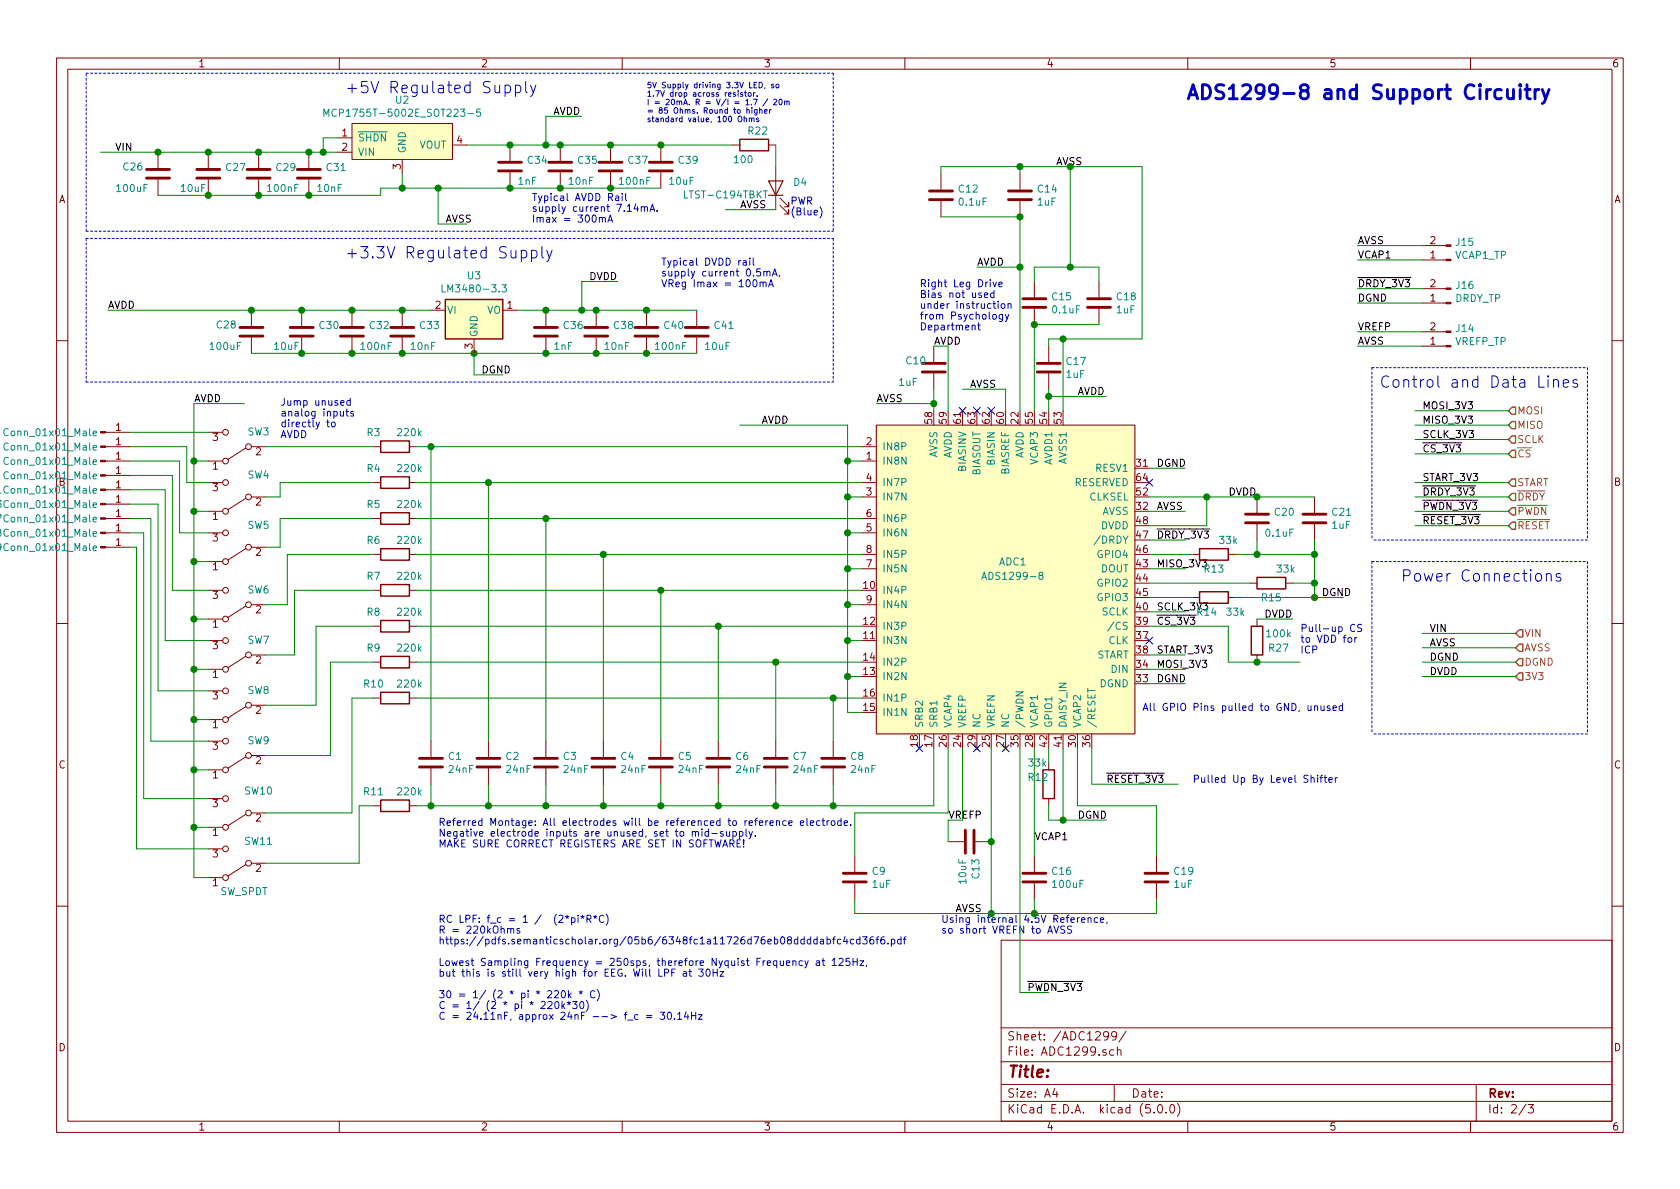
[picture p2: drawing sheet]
<svg xmlns="http://www.w3.org/2000/svg" width="297mm" height="210mm" viewBox="0 0 297 210" stroke-linecap="round" stroke-linejoin="round" font-family="sans-serif">
<g fill="none" stroke="#840000" stroke-width=".18">
<path d="M10 10.3h277v189.9h-277zM12 12.2h273v186.1h-273zM60 10.3v1.9M110 10.3v1.9M160 10.3v1.9M210 10.3v1.9M260 10.3v1.9M27.9 26.9v2.8M27.9 31.7v2.8M36.8 26.9v2.8M36.8 31.7v2.8M45.7 26.9v2.8"/>
<path d="M45.7 31.7v2.8M54.6 26.9v2.8M54.6 31.7v2.8M59.7 24.4h2.5M59.7 26.9h2.5M62.2 21.8h17.8v6.4h-17.8zM71.1 28.2v2.5M80 25.6h2.5M90.2 25.6v2.8M90.2 30.5v2.8M99.1 25.6v2.8M99.1 30.5v2.8"/>
<path d="M107.9 25.6v2.8M107.9 30.5v2.8M116.8 25.6v2.8M116.8 30.5v2.8M129.5 25.6h1.3M135.9 25.6h1.3M137.2 29.5v7.6M137.9 36.3l1.5 1.5v-.7v.7h-.7M137.9 35l1.5 1.6v-.8v.8h-.7M166.4 30.7v2.8M166.4 35.6v2.7M180.3 30.7v2.8"/>
<path d="M180.3 35.6v2.7M44.4 54.9v2.8M44.4 59.7v2.8M53.3 54.9v2.8M53.3 59.7v2.8M62.2 54.9v2.8M62.2 59.7v2.8M71.1 54.9v2.8M71.1 59.7v2.8M76.2 54.9h2.5M83.8 59.9v2.6M88.9 54.9h2.5"/>
<path d="M96.5 54.9v2.8M96.5 59.7v2.8M105.4 54.9v2.8M105.4 59.7v2.8M114.3 54.9v2.8M114.3 59.7v2.8M123.2 54.9v2.8M123.2 59.7v2.8M182.9 49.8v2.8M182.9 54.6v2.8M194.3 49.8v2.8M194.3 54.6v2.8"/>
<path d="M251.5 43.4h4.2M251.5 46h4.2M251.5 51h4.2M251.5 53.6h4.2M251.5 58.7h4.2M10 60.2h2M18.6 79h4.3M18.6 76.4h4.3M36.8 76.4h2.6M43.4 79.2l-3.1 2.1M44.4 79h2.6M66 79h1.3"/>
<path d="M72.4 79h1.3M152.4 79h2.5M154.9 75.2h45.8v54.6h-45.8zM165.1 61.2v2.8M165.1 66v2.8M185.4 61.2v2.8M185.4 66v2.8M251.5 61.2h4.2M285 60.2h2M18.6 81.5h4.3M18.6 94.2h4.3M18.6 91.7h4.3"/>
<path d="M18.6 96.8h4.3M18.6 84.1h4.3M18.6 86.6h4.3M18.6 89.1h4.3M36.8 81.5h2.6M36.8 85.3h2.6M36.8 94.2h2.6M36.8 90.4h2.6M36.8 99.3h2.6M43.4 88.1l-3.1 2.1M43.4 97l-3.1 2.1M44.4 87.9h2.6"/>
<path d="M44.4 96.8h2.6M66 85.3h1.3M66 91.7h1.3M66 98h1.3M72.4 85.3h1.3M72.4 91.7h1.3M72.4 98h1.3M152.4 81.5h2.5M152.4 87.9h2.5M152.4 85.3h2.5M152.4 94.2h2.5M152.4 91.7h2.5"/>
<path d="M152.4 98h2.5M210.8 98h1.3M217.2 98h1.2M222.2 87.9v2.8M222.2 92.7v2.8M232.4 87.9v2.8M232.4 92.7v2.8M10 110.3h2M36.8 104.4h2.6M36.8 109.5h2.6M36.8 118.4h2.6M36.8 113.3h2.6"/>
<path d="M43.4 107.2l-3.1 2M43.4 116.1l-3.1 2M44.4 106.9h2.6M44.4 115.8h2.6M66 104.4h1.3M66 110.7h1.3M66 117.1h1.3M72.4 104.4h1.3M72.4 110.7h1.3M72.4 117.1h1.3M152.4 100.6h2.5M152.4 106.9h2.5"/>
<path d="M210.8 105.7h1.3M217.2 105.7h1.2M221 103.1h1.2M222.2 109.5v1.2M222.2 115.8v1.3M227.3 103.1h1.3M285 110.3h2M36.8 127.2h2.6M36.8 122.2h2.6M36.8 136.1h2.6M36.8 131.1h2.6M43.4 125l-3.1 2"/>
<path d="M43.4 133.9l-3.1 2M44.4 124.7h2.6M44.4 133.6h2.6M66 123.4h1.3M72.4 123.4h1.3M76.2 131.1v2.8M76.2 135.9v2.8M86.4 131.1v2.8M86.4 135.9v2.8M96.5 131.1v2.8M96.5 135.9v2.8M106.7 131.1v2.8"/>
<path d="M106.7 135.9v2.8M116.8 131.1v2.8M116.8 135.9v2.8M127 131.1v2.8M127 135.9v2.8M137.2 131.1v2.8M137.2 135.9v2.8M147.3 131.1v2.8M147.3 135.9v2.8M172.4 132l.6 .6M173 132l-.6 .6M177.5 132l.6 .6"/>
<path d="M178.1 132l-.6 .6M185.4 134.9v1.2M36.8 146.3h2.6M36.8 141.2h2.6M36.8 155.2h2.6M36.8 150.1h2.6M43.4 144l-3.1 2M43.4 152.9l-3.1 2M44.4 143.8h2.6M44.4 152.6h2.6M66 142.5h1.3M72.4 142.5h1.3"/>
<path d="M151.1 151.4v2.8M151.1 156.2v2.8M167.6 148.8h2.8M172.5 148.8h2.8M182.9 151.4v2.8M182.9 156.2v2.8M185.4 141.2v1.3M204.5 151.4v2.8M204.5 156.2v2.8M10 160.2h2M177 166.3h108v32h-108zM285 160.2h2"/>
<path d="M60 198.3v1.9M110 198.3v1.9M160 198.3v1.9M177 194.8h108M177 191.8h108M177 187.8h108M177 181.8h108M186.5 192.5l-.4 1h1M186.8 193v1M196 183.1l-.3 .3h-.3l-.3-.3v-.4l.2-.2 .4-.1 .2 .2a1.13 1.13 0 0 1-.2 1.2l-.4 .1M196.9 185.7l-.4-.1-.3 .3 .1 .6 .2 .1 .4-.1M197 191.8v3"/>
<path d="M197.4 183.1l-.3 .3h-.3l-.3-.3v-.4l.2-.2 .4-.1 .2 .2a1.19 1.19 0 0 1-.2 1.2l-.4 .1M197.6 185.7a.37 .37 0 0 1 .6 .1v.8M197.6 185.1v1.5M199.1 182.3l-1.3 2M204 196.7v.1M204.8 195.5l.4-.2a.94 .94 0 0 1 0 1.5 .79 .79 0 0 1-.4-1.3zM206.2 196.7v.1M207 195.4l.3-.1a.94 .94 0 0 1 0 1.5 .82 .82 0 0 1-.3-1.4zM208.2 195.1a1.71 1.71 0 0 1 0 2.3M210 198.3v1.9M260 198.3v1.9M261 191.8v6.5"/>
<path d="M269.8 195.2l-1.2 2M270.2 195.3h.9l-.5 .6 .4 .1v.7l-.2 .1-.6-.1"/>
<circle cx="39.9" cy="76.4" r=".51"/>
<circle cx="43.9" cy="79" r=".51"/>
<circle cx="39.9" cy="85.3" r=".51"/>
<circle cx="39.9" cy="90.4" r=".51"/>
<circle cx="39.9" cy="81.5" r=".51"/>
<circle cx="39.9" cy="94.2" r=".51"/>
<circle cx="39.9" cy="99.3" r=".51"/>
<circle cx="43.9" cy="87.9" r=".51"/>
<circle cx="43.9" cy="96.8" r=".51"/>
<circle cx="39.9" cy="113.3" r=".51"/>
<circle cx="39.9" cy="109.5" r=".51"/>
<circle cx="39.9" cy="118.4" r=".51"/>
<circle cx="39.9" cy="104.4" r=".51"/>
<circle cx="43.9" cy="115.8" r=".51"/>
<circle cx="43.9" cy="106.9" r=".51"/>
<circle cx="39.9" cy="122.2" r=".51"/>
<circle cx="39.9" cy="127.2" r=".51"/>
<circle cx="39.9" cy="136.1" r=".51"/>
<circle cx="39.9" cy="131.1" r=".51"/>
<circle cx="43.9" cy="124.7" r=".51"/>
<circle cx="43.9" cy="133.6" r=".51"/>
<circle cx="39.9" cy="141.2" r=".51"/>
<circle cx="39.9" cy="146.3" r=".51"/>
<circle cx="39.9" cy="155.2" r=".51"/>
<circle cx="39.9" cy="150.1" r=".51"/>
<circle cx="43.9" cy="143.8" r=".51"/>
<circle cx="43.9" cy="152.6" r=".51"/>
</g>
<g fill="none" stroke="#840000" stroke-width=".25">
<path d="M130.8 24.6h5.1v2.1h-5.1zM78.7 53h10.2v6.9h-10.2zM67.3 78h5.1v2h-5.1zM67.3 84.3h5.1v2.1h-5.1zM67.3 90.7h5.1v2h-5.1zM67.3 97h5.1v2.1h-5.1zM212.1 97h5.1v2.1h-5.1zM67.3 103.4h5.1v2h-5.1zM67.3 109.7h5.1v2.1h-5.1zM67.3 116.1h5.1v2h-5.1zM212.1 104.6h5.1v2.1h-5.1zM221.2 110.7h2.1v5.1h-2.1z"/>
<path d="M222.2 102.1h5.1v2h-5.1zM67.3 122.4h5.1v2.1h-5.1zM184.4 136.1h2v5.1h-2zM67.3 141.5h5.1v2h-5.1z"/>
</g>
<g fill="none" stroke="#0000c2" stroke-width=".18">
<path d="M89.3 15.2l.6-.1 .4 .3v.6l-.2 .3-.2 .1-.6-.1M91.1 15.2l.6-.1 .4 .3v.6l-.2 .3-.2 .1-.6-.1M91.1 15.1v2M92.9 14.4v1.7l.3 .3M93.8 15.1l.5 1.3M94.7 15.1l-.6 1.8-.3 .2M130.5 16.4v.6M131.3 16.4h-.2l-.2 .1 .1 .2 .3 .1v.2h-.4M131.6 16.4h.4M131.8 16v.9l.2 .1M132.1 19.5l.3-.1 .1 .6M132.3 16.5h.5l-.1 .5-.4-.1z"/>
<path d="M132.9 18.4v.1M132.9 19v.1M132.9 19.4v.6M133.2 17.5h.7l-.4 1M133.2 16.4v.6M133.5 16.4l-.3 .2M133.9 16.9v.1M133.9 19.4v.8l-.2 .2-.3-.1M133.9 19.4h-.3l-.2 .2 .1 .4h.4M134.2 14.5a.5 .5 0 0 1 .6 .5 .5 .5 0 0 1-.6 .5zM134.3 19.5l.4-.1v.6M134.3 19v1"/>
<path d="M135.2 19.7l.4-.1v-.2h-.3l-.1 .1v.5h.4M135.3 15.5l-.1 .2M135.7 17.5l-.8 1.3M136.1 19.4v.6M136.3 19.4l-.2 .2M136.8 14.9h-.3l-.1 .1v.2l.4 .1v.2h-.4M136.8 17.6l.4-.1 .1 .3-.6 .7h.6M137.2 15h.5l-.1 .5-.4-.1zM137.8 17.6l.1-.1a.53 .53 0 0 1 .4 .5 .53 .53 0 0 1-.4 .5l-.2-.3zM138.7 18l.4-.1v.6M138.7 17.9v.6M139.1 18l.2-.1h.2v.6"/>
<path d="M106 38.6l.1-.2 .4 .1v.8M106.5 38.6l.2-.2 .3 .1v.8M107.5 39.3l.4-1.3 .4 1.3M107.6 38.9h.6M108.9 34.7h.4l.1 .8M109.4 34.9l-.4 .1-.2 .2 .1 .2h.5M110 34.2v.1M110 34.6v.9M110.6 34.2v1.1l.2 .2M112.4 36.1l-.3 .9h.8M112.7 36.5v.9M113.4 36.7l.2-.2 .3 .1v.8"/>
<path d="M113.4 36.5v.9M113.9 36.7l.2-.2 .3 .1 .1 .8M114.9 37.4l.4-1.3 .4 1.3M115 37h.6M116.2 37.3v.1M130.6 20.7l.1-.2 .4 .2 .1 .5-.3 .3a.32 .32 0 0 1-.4-.3zM131.6 20.9h.4v.6M131.6 20.5v1M132.5 20.9h.4v.6M132.5 20.9v.6M132.9 21l.1-.1h.3v.6M134.1 20.9h-.2l-.1 .1 .1 .2 .2 .1v.2h-.3"/>
<path d="M145 36.6a1.4 1.4 0 0 1 0 1.9M92.2 44.4l.5-.1 .4 .3v.6l-.2 .3-.2 .1-.5-.1M92.2 44.3v2M94 44.4l.6-.1 .3 .3v.6l-.2 .3-.1 .1-.6-.1M94 44.3v2M95.8 43.6v1.7l.3 .3M96.7 44.3l.4 1.3M97.6 44.3l-.6 1.8-.3 .2M131.4 46.1h.5l.1 .8M132 46.4h-.5l-.1 .2v.3h.6M132.6 45.6v.2M132.6 46.1v.8"/>
<path d="M133.2 45.6v1.1l.1 .2M133.2 49.6l.2-.2a.69 .69 0 0 1 .4 .7 .69 .69 0 0 1-.4 .6l-.2-.1-.1-.4zM134.4 50l.2-.1h.3v.8M134.4 49.9v.8M134.9 50.1l.2-.2h.3l.1 .8M135.1 48.1l.1-.1h.3l.1 .8M135.1 48v.8M135.6 48.2l.2-.2h.3v.8M135.9 50.7l.4-1.3 .4 1.3M136 50.4h.6M136.6 48.8l.4-1.3 .4 1.3M136.7 48.5h.6"/>
<path d="M137.8 48.7v.1M171.9 57.6l.2-.1 .3 .1v.7M173 57.1v1.1l.3 .1M174.1 52.2l.6-.1-.1-.3h-.4l-.1 .2v.6h.5M175.6 49.9l.3 .8 .3-.8M175.7 51.8h-.3l-.3 .2 .2 .6h.4M175.7 51.4v1.2M176.5 53.3v.1M176.5 53.7v.8M176.6 50.3l.6-.1-.1-.3h-.3l-.2 .2 .1 .6h.4M177.1 53.7h.3l.2 .1v.7h-.3l-.3-.2zM177.3 55.6v1l-.3 .3-.3-.1"/>
<path d="M177.3 55.6h-.4l-.2 .2 .1 .6h.5M177.7 55.6l.4 .8M178.2 53.8l.2-.1h.3l.1 .8M178.2 53.7v.8M178.4 55.6l-.5 1.1-.2 .2M57.9 74.2v1.1l.3 .2M58.7 74.7l.3-.1 .2 .2v.6l-.3 .1-.3-.2zM60.2 72.7v.8l.3 .1 .2-.1M60.2 71.2l.6-.1v-.2l-.4-.1-.2 .2 .1 .6h.5M60.7 72.7v.9M61.1 72.7h.5M61.3 72.3v1.1l.3 .2"/>
<path d="M61.9 70.9l-.3-.1-.3 .3 .1 .5h.5M61.9 70.4v1.3M62.5 72.8l-.3-.1-.2 .2 .1 .2 .4 .1v.3h-.5M273.7 66.5l-.1 .1h.2l-.1-.1v.1M273.7 67.1v1.4M274.7 67.3a.49 .49 0 0 1 .8 .1v1.1M274.7 67.1v1.4M276.4 67.8l.9-.2-.1-.4-.5-.1-.3 .3 .1 1 .2 .1 .5-.1M278.9 67.2a.48 .48 0 0 0-.8 .2l.1 .3a.68 .68 0 0 1 .8 .4l-.3 .4-.6-.1M238.5 112.8l.3-.1 .2 .3-.1 .5-.3 .1-.3-.2zM239.5 110.5a.6 .6 0 0 0-.8 .5 .6 .6 0 0 0 .6 .7l.2-.1M239.5 112.7v.9"/>
<path d="M239.9 112.7l-.4 .3M240.8 110.5l-.5-.1-.2 .1-.1 .3 .2 .2 .4 .1 .2 .3-.3 .3-.5-.1M273.4 101.6a.5 .5 0 0 1 .9 .1v1.1M273.4 101.4v1.4M275.9 101.5l-.5-.1-.3 .3 .1 .3 .7 .2 .1 .2-.1 .3-.2 .1-.6-.1M231.3 124.8v.8h.3l.2-.1M231.8 137.6l.2-.1 .3 .1 .1 .7M231.8 124.8v.8M232.4 124.9l.2-.1 .3 .1 .1 .7M232.4 124.8v.8M233 137.1v.1M233 137.5v.8"/>
<path d="M233.4 137.5h.5M233.6 124.8v.8h.3l.2-.1M233.9 137.1l-.3 .2v1M234.1 124.8v.8M234.1 137.5h.5M234.3 137.1v1.1l.3 .1M234.9 137.9l.7-.1-.1-.2-.4-.1-.2 .2 .1 .6h.5M235.1 124.9l-.3-.1-.2 .2 .1 .2 .4 .1v.3h-.5M235.7 125.2l.6-.1-.1-.2-.3-.1-.2 .2v.6h.5M236.1 137.5v.8M236.5 137.5l-.4 .2M237.4 124.9l-.4-.1-.2 .2 .1 .6h.5"/>
<path d="M237.4 124.4v1.2M122.4 147.2l.2-.2 .3 .1 .1 .8M122.4 147v.9M123 147.2l.1-.2 .3 .1 .1 .8M124.1 147v.9M125.2 147.1l-.3-.1-.3 .3 .2 .5h.4M125.2 146.6v1.3M125.9 147.4h.9M127.8 147.1l-.2-.1-.2 .2v.2l.4 .1v.3h-.4M128.4 147l.1 .8 .3 .1 .2-.2M129 147v.9M129.1 149.2l.6-.1 .1-.2-.1-.3-.2-.1h-.4v1.3"/>
<path d="M129.4 149.2l.4 .6M129.6 147.1l.4-.1 .2 .3-.1 .5h-.5M129.6 147v1.3M130.3 149.1h.5M130.8 147.1l.3-.1 .3 .3-.2 .5h-.4M130.8 147v1.3M130.9 148.5h-.6v1.3h.6M131.5 149.7v.1M131.5 148.5v.8M131.9 146.6v1.1l.2 .2M132.4 147l.3 .9M133 147l-.4 1.2-.2 .1"/>
<path d="M133.5 147.7v.2M136.1 145.5l.6-.1v-.2l-.4-.1-.2 .2 .1 .6h.5M137.3 145.3l.2-.2 .3 .1v.8M137.3 145.1v.9M139 145.2l-.4-.1-.2 .3 .1 .5h.5M139.5 145.5l.6-.1-.1-.2-.4-.1-.1 .2v.6h.5M141.5 145.5l.6-.1v-.2l-.4-.1-.2 .2 .1 .6h.5M142.7 144.7v1.1l.1 .2M143.3 145.5l.6-.1-.1-.2-.3-.1-.2 .2v.6h.5M145 145.2l-.4-.1-.3 .3 .2 .5h.5M145.3 145.1h.5M145.5 144.7v1.1l.3 .2"/>
<path d="M146.2 145.1v.9M146.6 145.1l-.4 .3M147 145.3l.2-.2 .4 .2v.4l-.1 .2-.3 .1-.2-.2zM148.7 145.2l-.3-.1-.3 .3 .1 .5h.5M148.7 144.7v1.3M149.3 145.5l.6-.1-.1-.2-.4-.1-.1 .2v.6h.5M150.4 145.8v.2M89.7 164.3l.2-.1h.3l.1 .8M90.3 164.4l.2-.2h.3v.8M91.9 164.2h-.3l-.2 .2v.1l.5 .2v.3h-.5M96.9 177.2l.5-.1 .2 .1v.2v.2l-.8 .8h.8M98 175.3l.5-.1 .3 .3-.1 .2-.7 .7h.8"/>
<path d="M98.3 177.2l.1-.1a.67 .67 0 0 1 .4 .6 .67 .67 0 0 1-.4 .7 .83 .83 0 0 1-.1-1.2zM99.4 175.3l.1-.1a.67 .67 0 0 1 .5 .6 .67 .67 0 0 1-.5 .6l-.3-.4zM99.4 177.1v1.3M99.5 177.9l.3 .5M99.8 177.5l-.4 .5M100.3 177.3l.3 .1 .3-.1M100.4 177.6l.2-.2 .2 .2M100.5 175.2v1.2M100.6 177.1v.3M100.6 176l.4 .4M101 175.6l-.5 .5M101.1 162.3h.3l.3 .2-.2 .6h-.4"/>
<path d="M101.1 162.3v1.2M101.2 177.1h.8l-.4 .5 .4 .1v.4l-.2 .3-.6-.2M102.2 161.8v.2M102.2 162.3v.8M102.4 175.4l.3 .1 .3-.1M102.5 175.7l.2-.2 .2 .2M102.6 177.2l.2-.1a.69 .69 0 0 1 .4 .6 .69 .69 0 0 1-.4 .7l-.2-.3-.1-.2zM102.7 162l.3 .1 .3-.1M102.7 175.2v.3M102.8 162.4l.2-.3 .2 .3M103 161.8v.3M103.7 176.9a1.47 1.47 0 0 1 0 1.9"/>
<path d="M103.8 162.5h.6v-.5l-.1-.2h-.5v1.3M104.1 162.5l.4 .6M104.9 162l.3 .1 .3-.1M105.1 162.4l.1-.3 .2 .3M105.2 175.3a.51 .51 0 0 0-.7 0 .51 .51 0 0 0-.1 .6 .46 .46 0 0 0 .2 .5 .46 .46 0 0 0 .6-.1M105.2 161.8v.3M105.6 175a1.4 1.4 0 0 1 0 1.9M106.8 162a.51 .51 0 0 0-.7 0 .51 .51 0 0 0-.1 .6 .46 .46 0 0 0 .2 .5 .46 .46 0 0 0 .6-.1M107.2 161.7a1.47 1.47 0 0 1 0 1.9M114.3 179.6h1M114.3 180h1M116.7 179h.8l-.4 .5 .3 .1v.6l-.5 .1-.2-.2"/>
<path d="M117.5 172h.6l.1-.2v-.3l-.2-.1h-.5v1.2M118.1 179.1l.2-.1a.67 .67 0 0 1 .4 .6 .67 .67 0 0 1-.4 .7l-.3-.5zM118.8 172h.4M119.4 171.4h-.6v1.2M119.8 179.3l.4-.3v1.3M120.8 171.9h.5l.1 .7M121.3 178.9l-.3 .9h.8M121.4 172.1l-.4 .1-.2 .1v.3h.6M121.6 179.4v.9M122 171.4v1.1l.3 .1M122.3 179.6h.7M122.3 179v1.3"/>
<path d="M123 179v1.3M123.5 179.4h.7l-.7 .9h.7M123.5 171.4h.8l-.4 .5 .4 .1-.1 .6h-.5l-.2-.1M124.9 171.5l.2-.1a.67 .67 0 0 1 .5 .6 .67 .67 0 0 1-.5 .6l-.3-.4zM126.1 172h.7M126.1 171.4v1.2M126.8 171.4v1.2M127.3 171.8h.7l-.7 .8h.7M139 170.3l.6-.1v-.3h-.4l-.2 .2 .1 .6h.5M140.2 170l.2-.1h.3v.8M140.2 169.9v.8M141.9 169.9h-.4l-.2 .2 .1 .6h.5"/>
<path d="M142.3 169.9l.3 .8M142.9 169.9l-.4 1.1-.2 .2M144.3 169.9h.5l.1 .8M144.5 166.1h-.4l-.2 .2 .1 .6h.5M144.5 165.7v1.2M144.9 170.2l-.4 .1-.2 .1v.3h.6M145.1 166.1h.5v.8M145.3 169.9h.5M145.5 169.5v1.1l.3 .1M145.6 166.4h-.4l-.2 .2 .1 .3h.5M146.2 166.1h.4l.2 .2-.1 .6h-.5M146.2 165.7v1.2"/>
<path d="M147.1 169.8l.4-.3v1.2M147.1 170.7h.8M147.2 166.1h.5M147.7 165.7l-.3 .1v1.1M148.4 169.6l.4-.1 .3 .3-.1 .2-.7 .7h.8M148.7 166.1h-.4l-.2 .2 .1 .6h.5M149.4 165.6l-.3 .9h.8M149.7 166.1v.8M150.2 169.5h-.6v.6l.4-.2 .3 .3v.3l-.3 .2-.4-.1M150.8 169.5v1.2M150.8 170.1h.8M151 166.1h-.4l-.3 .2 .2 .6h.5"/>
<path d="M151.6 169.5v1.2M152 166.1h-.3l-.3 .2 .2 .6h.4M152 169.9h.7l-.7 .8h.7M152 165.7v1.2M152.5 165.7h.8l-.4 .4 .3 .2 .1 .4-.2 .2-.6-.1M153.2 170.7l-.1 .2M154.4 165.7h-.4a.87 .87 0 0 0 0 1.2l.5-.1v-.5l-.5-.2-.2 .3M154.9 166.1h.5M155.4 165.7l-.3 .1v1.1M156.3 165.7l-.4 .1-.2 .4 .1 .6 .2 .1h.3l.2-.2-.2-.5-.3-.1-.3 .3M157 166.8v.1M157.6 166.1h.4l.2 .2-.1 .6h-.5"/>
<path d="M157.6 166.1v1.3M159.3 166.1h-.4l-.2 .2 .1 .6h.5M159.3 165.7v1.2M159.7 166.1h.5M160.2 165.7l-.3 .1v1.1M186.3 163.7l.5 1.3 .4-1.3M188.3 163.8l-.5-.1-.3 .3 .2 .3 .5 .2v.4l-.2 .1h-.5M189.5 163.8l-.5-.1-.2 .2v.3l.6 .3 .1 .3-.3 .2h-.5M191.2 162.7l.6-.1v-.3h-.4l-.2 .2 .1 .6h.5M192.4 162.4l.2-.1h.3v.8M192.4 162.3v.8M194.1 162.3h-.4l-.2 .2 .1 .6h.5"/>
<path d="M194.6 162.7l.5-.1v-.3h-.4l-.1 .2v.6h.5M195.8 163.1l-.1 .2M119.3 180.1v.2M119.8 180.3h.7"/>
</g>
<g fill="#ffffc2" stroke="#ffffc2" stroke-width=".18">
<path d="M154.9 75.2h45.8v54.6h-45.8z"/>
<path d="M78.7 53h10.2v6.9h-10.2z"/>
<path d="M62.2 21.8h17.8v6.4h-17.8z"/>
</g>
<g fill="none" stroke="#008484" stroke-width=".18">
<path d="M59.5 19.4a.6 .6 0 0 0-.9 .5 .6 .6 0 0 0 .6 .7l.3-.2M84.9 19.3h-.6v.6l.2-.1 .4 .1v.5l-.2 .2-.4-.2M57.3 20.6v-1.3l.4 .9 .4-.9v1.3M82.8 20.1h.9M135 33.8h.7M78.2 50.4v1.2h.6M88.7 50.4h.8l-.4 .4 .4 .2v.4l-.2 .2-.6-.1M16.5 76.6l.6-.1-.1-.2-.4-.1-.1 .2v.6h.5M16.5 79.2l.6-.1-.1-.3h-.4l-.1 .1v.6h.5M16.5 81.7l.6-.1-.1-.2-.4-.1-.1 .2v.6h.5M16.5 84.2l.6-.1-.1-.2-.4-.1-.1 .2v.6h.5M16.5 86.8l.6-.1-.1-.3h-.4l-.1 .2v.6h.5"/>
<path d="M16.5 89.3l.6-.1-.1-.2-.4-.1-.1 .2v.6h.5M16.5 91.9l.6-.1-.1-.3h-.4l-.1 .1v.6h.5M16.5 94.4l.6-.1-.1-.2-.4-.1-.1 .2v.6h.5M16.5 96.9l.6-.1-.1-.2-.4-.1-.1 .2v.6h.5M194.5 94.7l-1.1 1.7M173.6 102.5l.4-1.3 .4 1.3M173.7 102.1h.6M183.9 101.7l-.2-.1v-.3l.5-.1 .2 .1v.3l-.6 .2-.1 .2v.2l.2 .3h.3l.2-.3v-.4l-.2-.1M197 110l-1.1 1.6M179.6 122.3h1.3l-1.3 .8h1.3M192.3 121.7v.7"/>
</g>
<g fill="none" stroke="#840000" stroke-width=".51">
<path d="M25.9 31.5h4.1M25.9 30h4.1M34.8 31.5h4.1M34.8 30h4.1M43.7 31.5h4.1M43.7 30h4.1M52.6 31.5h4M52.6 30h4M88.1 30.2h4.1M88.1 28.7h4.1M97 30.2h4.1M97 28.7h4.1"/>
<path d="M105.9 30.2h4.1M105.9 28.7h4.1M114.8 30.2h4.1M114.8 28.7h4.1M164.3 35.3h4.1M164.3 33.8h4.1M178.3 35.3h4.1M178.3 33.8h4.1M42.4 59.4h4.1M42.4 57.9h4.1M51.3 59.4h4.1M51.3 57.9h4.1"/>
<path d="M60.2 59.4h4.1M60.2 57.9h4.1M69.1 59.4h4.1M69.1 57.9h4.1M94.5 59.4h4.1M94.5 57.9h4.1M103.4 59.4h4M103.4 57.9h4M112.3 59.4h4M112.3 57.9h4M121.2 59.4h4M121.2 57.9h4"/>
<path d="M180.8 54.4h4.1M180.8 52.8h4.1M192.3 54.4h4M192.3 52.8h4M163.1 65.8h4M163.1 64.3h4M183.4 65.8h4.1M183.4 64.3h4.1M220.2 92.5h4.1M220.2 90.9h4.1M230.4 92.5h4M230.4 90.9h4"/>
<path d="M74.2 135.6h4M74.2 134.1h4M84.3 135.6h4.1M84.3 134.1h4.1M94.5 135.6h4.1M94.5 134.1h4.1M104.6 135.6h4.1M104.6 134.1h4.1M114.8 135.6h4.1M114.8 134.1h4.1M125 135.6h4M125 134.1h4"/>
<path d="M135.1 135.6h4.1M135.1 134.1h4.1M145.3 135.6h4.1M145.3 134.1h4.1M149.1 156h4.1M149.1 154.4h4.1M170.7 146.8v4.1M172.2 146.8v4.1M180.8 156h4.1M180.8 154.4h4.1M202.4 156h4.1M202.4 154.4h4.1"/>
</g>
<g fill="none" stroke="#008400" stroke-width=".18">
<path d="M17.8 26.9h41.9M59.7 24.4h-2.6v2.5M71.1 30.7v2.6M77.5 33.3v6.3h5M82.5 25.6h47M102.9 20.6h-6.4v5M116.8 33.3h-49.5v1.2h-39.4M128.3 37.1h8.9M137.2 25.6v3.9M166.4 30.7v-1.2h35.5v30.4h-16.5v1.3M166.4 38.3h13.9v34.3M180.3 29.5v1.2"/>
<path d="M189.2 29.5v17.7M19 54.9h57.2M91.4 54.9h31.8M109.2 49.8h-6.3v5.1M172.7 47.2h7.6M182.9 49.8v-2.6h11.4v2.6M188 59.9v12.7M194.3 57.4h-11.4v15.2M240 43.4h11.5M240 46h11.5M240 51h11.5M240 53.6h11.5"/>
<path d="M240 58.7h11.5M22.9 79h10.1v6.3h3.8M22.9 76.4h13.9M43.2 71.4h-8.9v83.8h2.5M44.4 62.5h78.8M47 79h19M73.7 79h78.7M76.2 79v52.1M83.8 62.5v3.8h5.1M130.8 75.2h19.1v50.8h2.5M154.9 71.4h10.2M165.1 68.8v3.8"/>
<path d="M167.6 61.2v11.4M170.2 68.8h7.6v3.8M185.4 68.8v3.8M185.4 70.1h10.2M240 61.2h11.5M250.2 75.2h16.5M250.2 72.6h16.5M250.2 77.7h16.5M22.9 91.7h3.8v39.4h10.1M22.9 84.1h7.6v20.3h6.3M22.9 81.5h8.8v12.7h5.1M22.9 94.2h2.5v47h11.4"/>
<path d="M22.9 86.6h6.3v26.7h7.6M22.9 96.8h1.2v53.3h12.7M22.9 89.1h5v33.1h8.9M34.3 81.5h2.5M34.3 90.4h2.5M34.3 99.3h2.5M66 91.7h-16.5v5.1h-2.5M66 98h-15.2v8.9h-3.8M66 85.3h-16.5v2.6h-2.5M73.7 91.7h78.7M73.7 98h78.7M73.7 85.3h78.7"/>
<path d="M86.4 85.3v45.8M96.5 91.7v39.4M106.7 98v33.1M149.9 81.5h2.5M149.9 87.9h2.5M149.9 94.2h2.5M203.2 98h7.6M203.2 87.9h29.2M203.2 95.5h6.3M203.2 90.4h6.3M203.2 82.8h6.3M213.4 87.9v5.1h-10.2"/>
<path d="M218.4 98h14M222.2 95.5v2.5M232.4 95.5v10.2M250.2 85.3h16.5M250.2 87.9h16.5M250.2 90.4h16.5M250.2 93h16.5M250.2 80.3h16.5M34.3 118.4h2.5M34.3 109.5h2.5M66 104.4h-13.9v11.4h-5.1M66 110.7h-10.1v14h-8.9"/>
<path d="M66 117.1h-7.6v16.5h-11.4M73.7 104.4h78.7M73.7 110.7h78.7M73.7 117.1h78.7M116.8 104.4v26.7M127 110.7v20.4M137.2 117.1v14M149.9 100.6h2.5M149.9 106.9h2.5M149.9 113.3h2.5M149.9 119.6h2.5M203.2 110.7h14v6.4h12.7"/>
<path d="M203.2 100.6h6.3M203.2 118.4h6.3M203.2 115.8h6.3M203.2 108.2h6.3M203.2 103.1h17.8M203.2 105.7h7.6M218.4 105.7h19.1M222.2 109.5h6.4M228.6 103.1h3.8M251.5 117.1h16.5M251.5 119.6h16.5M251.5 112h16.5"/>
<path d="M251.5 114.5h16.5M34.3 136.1h2.5M34.3 127.2h2.5M66 123.4h-3.8v20.4h-15.2M73.7 123.4h78.7M76.2 138.7v3.8M86.4 138.7v3.8M96.5 138.7v3.8M106.7 138.7v3.8M116.8 138.7v3.8M127 138.7v3.8M137.2 138.7v3.8"/>
<path d="M147.3 123.4v7.7M147.3 138.7v3.8M165.1 132.3v10.2h-91.4M167.6 132.3v11.5h-16.5v7.6M170.2 132.3v12.7M175.3 132.3v29.2M180.3 132.3v43.2h5.1M182.9 132.3v19.1M185.4 132.3v2.6M188 132.3v12.7M190.5 132.3v10.2h14v8.9M193 132.3v6.4h15.3"/>
<path d="M203.2 120.9h6.3M34.3 146.3h2.5M66 142.5h-2.5v10.1h-16.5M151.1 159v2.5h53.4v-2.5M167.6 145v3.8M182.9 159v2.5M185.4 142.5v2.5h10.2"/>
</g>
<g fill="#008400" stroke="#008400" stroke-width=".25">
<circle cx="76.2" cy="79" r=".51"/>
<circle cx="86.4" cy="85.3" r=".51"/>
<circle cx="96.5" cy="91.7" r=".51"/>
<circle cx="106.7" cy="98" r=".51"/>
<circle cx="116.8" cy="104.4" r=".51"/>
<circle cx="127" cy="110.7" r=".51"/>
<circle cx="137.2" cy="117.1" r=".51"/>
<circle cx="147.3" cy="123.4" r=".51"/>
<circle cx="76.2" cy="142.5" r=".51"/>
<circle cx="149.9" cy="87.9" r=".51"/>
<circle cx="149.9" cy="94.2" r=".51"/>
<circle cx="149.9" cy="100.6" r=".51"/>
<circle cx="149.9" cy="106.9" r=".51"/>
<circle cx="149.9" cy="113.3" r=".51"/>
<circle cx="149.9" cy="119.6" r=".51"/>
<circle cx="149.9" cy="81.5" r=".51"/>
<circle cx="175.3" cy="161.5" r=".51"/>
<circle cx="188" cy="145" r=".51"/>
<circle cx="182.9" cy="161.5" r=".51"/>
<circle cx="232.4" cy="105.7" r=".51"/>
<circle cx="232.4" cy="103.1" r=".51"/>
<circle cx="188" cy="59.9" r=".51"/>
<circle cx="180.3" cy="47.2" r=".51"/>
<circle cx="185.4" cy="70.1" r=".51"/>
<circle cx="213.4" cy="87.9" r=".51"/>
<circle cx="232.4" cy="98" r=".51"/>
<circle cx="222.3" cy="87.9" r=".51"/>
<circle cx="222.3" cy="98" r=".51"/>
<circle cx="182.9" cy="57.4" r=".51"/>
<circle cx="189.2" cy="47.2" r=".51"/>
<circle cx="189.2" cy="29.5" r=".51"/>
<circle cx="180.3" cy="38.3" r=".51"/>
<circle cx="180.3" cy="29.5" r=".51"/>
<circle cx="27.9" cy="26.9" r=".51"/>
<circle cx="36.8" cy="26.9" r=".51"/>
<circle cx="45.7" cy="26.9" r=".51"/>
<circle cx="54.6" cy="26.9" r=".51"/>
<circle cx="36.8" cy="34.5" r=".51"/>
<circle cx="45.7" cy="34.5" r=".51"/>
<circle cx="54.6" cy="34.5" r=".51"/>
<circle cx="90.2" cy="33.3" r=".51"/>
<circle cx="99.1" cy="33.3" r=".51"/>
<circle cx="108" cy="33.3" r=".51"/>
<circle cx="90.2" cy="25.6" r=".51"/>
<circle cx="99.1" cy="25.6" r=".51"/>
<circle cx="108" cy="25.6" r=".51"/>
<circle cx="96.5" cy="25.6" r=".51"/>
<circle cx="116.8" cy="25.6" r=".51"/>
<circle cx="53.3" cy="54.9" r=".51"/>
<circle cx="62.2" cy="54.9" r=".51"/>
<circle cx="71.1" cy="54.9" r=".51"/>
<circle cx="53.3" cy="62.5" r=".51"/>
<circle cx="62.2" cy="62.5" r=".51"/>
<circle cx="71.1" cy="62.5" r=".51"/>
<circle cx="83.8" cy="62.5" r=".51"/>
<circle cx="96.5" cy="62.5" r=".51"/>
<circle cx="105.4" cy="62.5" r=".51"/>
<circle cx="114.3" cy="62.5" r=".51"/>
<circle cx="96.5" cy="54.9" r=".51"/>
<circle cx="105.4" cy="54.9" r=".51"/>
<circle cx="114.3" cy="54.9" r=".51"/>
<circle cx="102.9" cy="54.9" r=".51"/>
<circle cx="44.5" cy="54.9" r=".51"/>
<circle cx="86.4" cy="142.5" r=".51"/>
<circle cx="96.5" cy="142.5" r=".51"/>
<circle cx="106.7" cy="142.5" r=".51"/>
<circle cx="116.8" cy="142.5" r=".51"/>
<circle cx="127" cy="142.5" r=".51"/>
<circle cx="137.2" cy="142.5" r=".51"/>
<circle cx="147.3" cy="142.5" r=".51"/>
<circle cx="34.3" cy="146.3" r=".51"/>
<circle cx="34.3" cy="136.1" r=".51"/>
<circle cx="34.3" cy="127.2" r=".51"/>
<circle cx="34.3" cy="118.4" r=".51"/>
<circle cx="34.3" cy="109.5" r=".51"/>
<circle cx="34.3" cy="99.3" r=".51"/>
<circle cx="34.3" cy="90.4" r=".51"/>
<circle cx="34.3" cy="81.5" r=".51"/>
<circle cx="77.5" cy="33.3" r=".51"/>
<circle cx="71.1" cy="33.3" r=".51"/>
<circle cx="57.2" cy="26.9" r=".51"/>
<circle cx="222.3" cy="117.1" r=".51"/>
<circle cx="165.1" cy="71.4" r=".51"/>
<circle cx="175.3" cy="148.8" r=".51"/>
</g>
<g fill="none" stroke="#000084" stroke-width=".18">
<path d="M169.6 72l1.2 1.2M170.8 72l-1.2 1.2M172.1 72l1.2 1.2M173.3 72l-1.2 1.2M174.7 72l1.2 1.2M175.9 72l-1.2 1.2M202.6 84.7l1.2 1.2M203.8 84.7l-1.2 1.2M202.6 112.7l1.2 1.2M203.8 112.7l-1.2 1.2M162 131.7l1.2 1.2M163.2 131.7l-1.2 1.2"/>
<path d="M172.1 131.7l1.2 1.2M173.3 131.7l-1.2 1.2M177.2 131.7l1.2 1.2M178.4 131.7l-1.2 1.2"/>
</g>
<path d="M265.5 15.9a.82 .82 0 0 0-1.1 .1l-.1 .3 .1 .9 .3 .3 .8-.2M266.5 15.8v1.3l.1 .2a.67 .67 0 0 0 1-.1M267.6 15.8v1.7M268.8 15l-.1 .1 .1 .1 .1-.1-.1-.1v.2M268.8 15.8v1.7M269.6 15.8h1M270 15v2.1l.1 .2 .5 .2M271.4 15.8v1.7M272.1 15.8a.59 .59 0 0 0-.7 .5M272.7 15.8l.6 1.7M273.9 15.8l-.9 2.3-.3 .2" fill="none" stroke="#0000c2" stroke-width=".51"/>
<path d="M267.3 72h.7v1.3h-.7l-.6-.7zM267.3 74.5h.7v1.3h-.7l-.6-.6zM267.3 77.1h.7v1.3h-.7l-.6-.7zM267.3 79.6h.7v1.3h-.7l-.6-.6zM267.3 84.7h.7v1.3h-.7l-.6-.7zM267.3 87.2h.7v1.3h-.7l-.6-.6zM267.3 89.8h.7v1.3h-.7l-.6-.7zM267.3 92.3h.7v1.3h-.7l-.6-.6zM268.6 111.4h.6v1.2h-.6l-.6-.6zM268.6 113.9h.6v1.3h-.6l-.6-.7zM268.6 116.5h.6v1.2h-.6l-.6-.6zM268.6 119h.6v1.3h-.6l-.6-.7z" fill="none" stroke="#848400" stroke-width=".25"/>
<g fill="none" stroke="#0000c2" stroke-width=".18" stroke-dasharray=".4 .4">
<path d="M15.2 12.9h132.1M147.3 12.9v28M15.2 40.9v-28M15.2 42.2v25.4M15.2 42.2h132.1M15.2 40.9h132.1M147.3 42.2v25.4M15.2 67.6h132.1M242.6 65h38.1M242.6 65v30.5M280.7 65v30.5M242.6 99.3h38.1"/>
<path d="M242.6 99.3v30.5M280.7 95.5h-38.1M280.7 99.3v30.5M280.7 129.8h-38.1"/>
</g>
<path d="M135.9 32h2.5l-1.2 2.5zM135.9 34.5h2.5" fill="none" stroke="#840000" stroke-width=".2"/>
<g fill="#840000" stroke="#840000" stroke-width=".18">
<path d="M255.7 43.3h.8v.3h-.8z"/>
<path d="M255.7 45.8h.8v.3h-.8z"/>
<path d="M255.7 50.9h.8v.3h-.8z"/>
<path d="M255.7 53.5h.8v.2h-.8z"/>
<path d="M17.8 76.3h.8v.3h-.8z"/>
<path d="M17.8 78.9h.8v.2h-.8z"/>
<path d="M17.8 81.4h.8v.3h-.8z"/>
<path d="M17.8 83.9h.8v.3h-.8z"/>
<path d="M17.8 86.5h.8v.2h-.8z"/>
<path d="M17.8 89h.8v.3h-.8z"/>
<path d="M17.8 91.6h.8v.2h-.8z"/>
<path d="M17.8 94.1h.8v.3h-.8z"/>
<path d="M17.8 96.6h.8v.3h-.8z"/>
<path d="M255.7 58.5h.8v.3h-.8z"/>
<path d="M255.7 61.1h.8v.2h-.8z"/>
</g>
<text font-size="3.5" fill="#0000c2" x="209.5" y="17.6">ADS1299-8 and Support Circuitry</text>
<g font-size="2.8" fill="#0000c2">
<text x="61" y="16.5">+5V Regulated Supply</text>
<text x="61" y="45.7">+3.3V Regulated Supply</text>
<text x="243.8" y="68.6">Control and Data Lines</text>
<text x="247.6" y="102.9">Power Connections</text>
</g>
<text font-size="2.8" fill="#840000" x="178" y="190.5">Title:</text>
<g font-size="2.1" fill="#840000">
<text x="178" y="184">Sheet: /ADC1299/</text>
<text x="178" y="186.7">File: ADC1299.sch</text>
<text x="178" y="196.9">KiCad E.D.A. kicad (5.0.0)</text>
<text x="178" y="194.1">Size: A4</text>
<text x="200" y="194.1">Date:</text>
<text x="263" y="194.1">Rev:</text>
<text x="263" y="196.9">Id: 2/3</text>
</g>
<g font-size="1.8" fill="#840000">
<text x="35" y="11.9">1</text>
<text x="85" y="11.9">2</text>
<text x="135" y="11.9">3</text>
<text x="185" y="11.9">4</text>
<text x="235" y="11.9">5</text>
<text x="285" y="11.9">6</text>
<text x="60.5" y="24.1">1</text>
<text x="60.5" y="26.7">2</text>
<text x="70.9" y="29.9" transform="rotate(-90 70.9 29.9)">3</text>
<text x="80.8" y="25.4">4</text>
<text x="10.4" y="35.9">A</text>
<text x="285.4" y="35.9">A</text>
<text x="252.9" y="45.7">1</text>
<text x="252.9" y="43.2">2</text>
<text x="252.9" y="53.3">1</text>
<text x="252.9" y="50.8">2</text>
<text x="77" y="54.6">2</text>
<text x="89.7" y="54.6">1</text>
<text x="252.9" y="58.4">2</text>
<text x="83.6" y="61.7" transform="rotate(-90 83.6 61.7)">3</text>
<text x="252.9" y="61">1</text>
<text x="20.5" y="76.2">1</text>
<text x="37.6" y="78">3</text>
<text x="164.8" y="74.9" transform="rotate(-90 164.8 74.9)">58</text>
<text x="167.4" y="74.9" transform="rotate(-90 167.4 74.9)">59</text>
<text x="169.9" y="74.9" transform="rotate(-90 169.9 74.9)">61</text>
<text x="172.5" y="74.9" transform="rotate(-90 172.5 74.9)">63</text>
<text x="175" y="74.9" transform="rotate(-90 175 74.9)">62</text>
<text x="177.5" y="74.9" transform="rotate(-90 177.5 74.9)">60</text>
<text x="180.1" y="74.9" transform="rotate(-90 180.1 74.9)">22</text>
<text x="182.6" y="74.9" transform="rotate(-90 182.6 74.9)">55</text>
<text x="185.2" y="74.9" transform="rotate(-90 185.2 74.9)">54</text>
<text x="187.7" y="74.9" transform="rotate(-90 187.7 74.9)">53</text>
<text x="20.5" y="78.7">1</text>
<text x="20.5" y="81.3">1</text>
<text x="20.5" y="83.8">1</text>
<text x="37.6" y="83.1">1</text>
<text x="45.2" y="80.5">2</text>
<text x="153.2" y="81.3">1</text>
<text x="153.2" y="78.7">2</text>
<text x="201" y="82.5">31</text>
<text x="20.5" y="86.4">1</text>
<text x="20.5" y="88.9">1</text>
<text x="37.6" y="86.9">3</text>
<text x="45.2" y="89.4">2</text>
<text x="153.2" y="87.6">3</text>
<text x="153.2" y="85.1">4</text>
<text x="201" y="87.6">52</text>
<text x="201" y="85.1">64</text>
<text x="285.4" y="85.9">B</text>
<text x="20.5" y="91.4">1</text>
<text x="20.5" y="94">1</text>
<text x="37.6" y="91.9">1</text>
<text x="37.6" y="95.8">3</text>
<text x="153.2" y="94">5</text>
<text x="153.2" y="91.4">6</text>
<text x="201" y="90.2">32</text>
<text x="201" y="95.2">47</text>
<text x="201" y="92.7">48</text>
<text x="20.5" y="96.5">1</text>
<text x="37.6" y="100.8">1</text>
<text x="45.2" y="98.3">2</text>
<text x="153.2" y="100.3">7</text>
<text x="153.2" y="97.8">8</text>
<text x="201" y="100.3">43</text>
<text x="201" y="97.8">46</text>
<text x="37.6" y="105.9">3</text>
<text x="152.7" y="104.1">10</text>
<text x="153.2" y="106.7">9</text>
<text x="201" y="107.9">40</text>
<text x="201" y="102.9">44</text>
<text x="201" y="105.4">45</text>
<text x="37.6" y="111">1</text>
<text x="45.2" y="108.5">2</text>
<text x="152.7" y="113">11</text>
<text x="152.7" y="110.5">12</text>
<text x="201" y="113">37</text>
<text x="201" y="110.5">39</text>
<text x="37.6" y="119.9">1</text>
<text x="37.6" y="114.8">3</text>
<text x="45.2" y="117.3">2</text>
<text x="152.7" y="119.4">13</text>
<text x="152.7" y="116.8">14</text>
<text x="201" y="118.1">34</text>
<text x="201" y="115.6">38</text>
<text x="37.6" y="123.7">3</text>
<text x="152.7" y="125.7">15</text>
<text x="152.7" y="123.2">16</text>
<text x="201" y="120.6">33</text>
<text x="37.6" y="128.8">1</text>
<text x="45.2" y="126.2">2</text>
<text x="10.4" y="135.9">C</text>
<text x="37.6" y="137.7">1</text>
<text x="37.6" y="132.6">3</text>
<text x="45.2" y="135.1">2</text>
<text x="162.3" y="132" transform="rotate(-90 162.3 132)">18</text>
<text x="164.8" y="132" transform="rotate(-90 164.8 132)">17</text>
<text x="167.4" y="132" transform="rotate(-90 167.4 132)">26</text>
<text x="169.9" y="132" transform="rotate(-90 169.9 132)">24</text>
<text x="172.5" y="132" transform="rotate(-90 172.5 132)">29</text>
<text x="175" y="132" transform="rotate(-90 175 132)">25</text>
<text x="177.5" y="132" transform="rotate(-90 177.5 132)">27</text>
<text x="180.1" y="132" transform="rotate(-90 180.1 132)">35</text>
<text x="182.6" y="132" transform="rotate(-90 182.6 132)">28</text>
<text x="185.2" y="132" transform="rotate(-90 185.2 132)">42</text>
<text x="187.7" y="132" transform="rotate(-90 187.7 132)">41</text>
<text x="190.2" y="132" transform="rotate(-90 190.2 132)">30</text>
<text x="192.8" y="132" transform="rotate(-90 192.8 132)">36</text>
<text x="285.4" y="135.9">C</text>
<text x="37.6" y="142.7">3</text>
<text x="37.6" y="147.8">1</text>
<text x="45.2" y="145.3">2</text>
<text x="37.6" y="151.6">3</text>
<text x="45.2" y="154.2">2</text>
<text x="37.6" y="156.7">1</text>
<text x="10.4" y="185.9">D</text>
<text x="285.4" y="185.9">D</text>
<text x="35" y="199.9">1</text>
<text x="85" y="199.9">2</text>
<text x="135" y="199.9">3</text>
<text x="185" y="199.9">4</text>
<text x="235" y="199.9">5</text>
<text x="285" y="199.9">6</text>
</g>
<g font-size="1.8" fill="#008484">
<text x="59.2" y="20.6">MCP1755T-5002E_SOT223-5</text>
<text x="70" y="18.3">U2</text>
<text x="132.4" y="23.8">R22</text>
<text x="63.2" y="25">SHDN</text>
<text x="63.2" y="27.6">VIN</text>
<text x="71.8" y="27.2" transform="rotate(-90 71.8 27.2)">GND</text>
<text x="74.1" y="26.3">VOUT</text>
<text x="93.4" y="29">C34</text>
<text x="102.3" y="29">C35</text>
<text x="111.2" y="29">C37</text>
<text x="120" y="29">C39</text>
<text x="129.9" y="28.9">100</text>
<text x="20.8" y="34">100uF</text>
<text x="21.9" y="30.1">C26</text>
<text x="32.1" y="34">10uF</text>
<text x="40" y="30.2">C27</text>
<text x="47.4" y="34">100nF</text>
<text x="48.9" y="30.2">C29</text>
<text x="56.2" y="34">10nF</text>
<text x="57.8" y="30.2">C31</text>
<text x="91.7" y="32.7">1nF</text>
<text x="100.7" y="32.7">10nF</text>
<text x="109.7" y="32.7">100nF</text>
<text x="118.4" y="32.7">10uF</text>
<text x="121.3" y="35.1">LTST-C194TBKT</text>
<text x="140.4" y="32.9">D4</text>
<text x="169.6" y="34.1">C12</text>
<text x="183.5" y="34.1">C14</text>
<text x="169.7" y="36.4">0.1uF</text>
<text x="183.5" y="36.4">1uF</text>
<text x="257.3" y="45.8">VCAP1_TP</text>
<text x="257.5" y="43.5">J15</text>
<text x="79.1" y="51.7">LM3480-3.3</text>
<text x="82.7" y="49.4">U3</text>
<text x="186.1" y="53.1">C15</text>
<text x="197.5" y="53.1">C18</text>
<text x="257.3" y="53.4">DRDY_TP</text>
<text x="257.5" y="51.1">J16</text>
<text x="38.4" y="58.1">C28</text>
<text x="56.5" y="58.2">C30</text>
<text x="65.4" y="58.2">C32</text>
<text x="74.3" y="58.2">C33</text>
<text x="79" y="55.5">VI</text>
<text x="84.5" y="59.7" transform="rotate(-90 84.5 59.7)">GND</text>
<text x="86.1" y="55.5">VO</text>
<text x="99.7" y="58.2">C36</text>
<text x="108.6" y="58.2">C38</text>
<text x="117.5" y="58.2">C40</text>
<text x="126.4" y="58.2">C41</text>
<text x="186.2" y="55.4">0.1uF</text>
<text x="197.5" y="55.4">1uF</text>
<text x="257.5" y="58.7">J14</text>
<text x="37.3" y="61.9">100uF</text>
<text x="48.6" y="61.9">10uF</text>
<text x="64" y="61.9">100nF</text>
<text x="72.7" y="61.9">10nF</text>
<text x="98" y="61.9">1nF</text>
<text x="107" y="61.9">10nF</text>
<text x="116" y="61.9">100nF</text>
<text x="124.8" y="61.9">10uF</text>
<text x="160.3" y="64.4">C10</text>
<text x="188.6" y="64.5">C17</text>
<text x="257.3" y="61">VREFP_TP</text>
<text x="159" y="68.2">1uF</text>
<text x="188.6" y="66.8">1uF</text>
<text x="1.2" y="77.1">Conn_01x01_Male</text>
<text x="43.8" y="77">SW3</text>
<text x="64.9" y="77.1">R3</text>
<text x="70.4" y="77.1">220k</text>
<text x="1.2" y="79.7">Conn_01x01_Male</text>
<text x="1.2" y="82.2">Conn_01x01_Male</text>
<text x="64.9" y="83.5">R4</text>
<text x="70.4" y="83.5">220k</text>
<text x="156" y="82.2">IN8N</text>
<text x="156" y="79.6">IN8P</text>
<text x="165.7" y="81" transform="rotate(-90 165.7 81)">AVSS</text>
<text x="168.3" y="81.2" transform="rotate(-90 168.3 81.2)">AVDD</text>
<text x="170.8" y="83.4" transform="rotate(-90 170.8 83.4)">BIASINV</text>
<text x="175.9" y="82.2" transform="rotate(-90 175.9 82.2)">BIASIN</text>
<text x="178.4" y="84" transform="rotate(-90 178.4 84)">BIASREF</text>
<text x="181" y="81.2" transform="rotate(-90 181 81.2)">AVDD</text>
<text x="183.5" y="82.1" transform="rotate(-90 183.5 82.1)">VCAP3</text>
<text x="186.1" y="82.2" transform="rotate(-90 186.1 82.2)">AVDD1</text>
<text x="188.6" y="82" transform="rotate(-90 188.6 82)">AVSS1</text>
<text x="193.9" y="83.4">RESV1</text>
<text x="-.9" y="87.3">1 Conn_01x01_Male</text>
<text x="-.9" y="89.8">3 Conn_01x01_Male</text>
<text x="1.2" y="84.8">Conn_01x01_Male</text>
<text x="10.4" y="85.9">B</text>
<text x="43.8" y="84.6">SW4</text>
<text x="64.9" y="89.8">R5</text>
<text x="70.4" y="89.8">220k</text>
<text x="156" y="88.5">IN7N</text>
<text x="156" y="86">IN7P</text>
<text x="173.4" y="84.1" transform="rotate(-90 173.4 84.1)">BIASOUT</text>
<text x="189.9" y="86">RESERVED</text>
<text x="192.6" y="88.5">CLKSEL</text>
<text x="-.9" y="92.4">7 Conn_01x01_Male</text>
<text x="-.9" y="94.9">8 Conn_01x01_Male</text>
<text x="43.8" y="93.5">SW5</text>
<text x="156" y="94.9">IN6N</text>
<text x="156" y="92.3">IN6P</text>
<text x="194.6" y="93.6">DVDD</text>
<text x="194.8" y="91.1">AVSS</text>
<text x="223.9" y="94.9">0.1uF</text>
<text x="225.5" y="91.2">C20</text>
<text x="235.6" y="93.5">1uF</text>
<text x="235.6" y="91.2">C21</text>
<text x="-.9" y="97.5">9 Conn_01x01_Male</text>
<text x="64.9" y="96.2">R6</text>
<text x="70.4" y="96.2">220k</text>
<text x="156" y="101.2">IN5N</text>
<text x="156" y="98.7">IN5P</text>
<text x="176.7" y="100">ADC1</text>
<text x="194.1" y="96.1">/DRDY</text>
<text x="194.2" y="98.7">GPIO4</text>
<text x="194.6" y="101.2">DOUT</text>
<text x="213" y="101.3">R13</text>
<text x="215.7" y="96.2">33k</text>
<text x="225.9" y="101.3">33k</text>
<text x="43.8" y="104.9">SW6</text>
<text x="64.9" y="102.5">R7</text>
<text x="70.4" y="102.5">220k</text>
<text x="156" y="105">IN4P</text>
<text x="156" y="107.6">IN4N</text>
<text x="174.4" y="102.5">ADS1299-8</text>
<text x="194.2" y="103.8">GPIO2</text>
<text x="194.2" y="106.3">GPIO3</text>
<text x="223.2" y="106.3">R15</text>
<text x="43.8" y="113.8">SW7</text>
<text x="64.9" y="108.9">R8</text>
<text x="70.4" y="108.9">220k</text>
<text x="156" y="113.9">IN3N</text>
<text x="156" y="111.4">IN3P</text>
<text x="194.8" y="108.8">SCLK</text>
<text x="196" y="113.9">CLK</text>
<text x="196.7" y="111.4">/CS</text>
<text x="211.7" y="108.9">R14</text>
<text x="217" y="108.9">33k</text>
<text x="224.1" y="112.7">100k</text>
<text x="64.9" y="115.2">R9</text>
<text x="70.4" y="115.2">220k</text>
<text x="156" y="117.7">IN2P</text>
<text x="193.8" y="116.5">START</text>
<text x="196.6" y="119">DIN</text>
<text x="224.4" y="115.2">R27</text>
<text x="43.8" y="122.7">SW8</text>
<text x="64.4" y="121.6">R10</text>
<text x="70.4" y="121.6">220k</text>
<text x="156" y="120.3">IN2N</text>
<text x="156" y="124.1">IN1P</text>
<text x="194.4" y="121.5">DGND</text>
<text x="43.8" y="131.6">SW9</text>
<text x="156" y="126.6">IN1N</text>
<text x="163.2" y="128.8" transform="rotate(-90 163.2 128.8)">SRB2</text>
<text x="165.7" y="128.8" transform="rotate(-90 165.7 128.8)">SRB1</text>
<text x="168.3" y="128.8" transform="rotate(-90 168.3 128.8)">VCAP4</text>
<text x="170.8" y="128.8" transform="rotate(-90 170.8 128.8)">VREFP</text>
<text x="173.4" y="128.8" transform="rotate(-90 173.4 128.8)">NC</text>
<text x="175.9" y="128.8" transform="rotate(-90 175.9 128.8)">VREFN</text>
<text x="178.4" y="128.8" transform="rotate(-90 178.4 128.8)">NC</text>
<text x="181" y="128.8" transform="rotate(-90 181 128.8)">/PWDN</text>
<text x="183.5" y="128.8" transform="rotate(-90 183.5 128.8)">VCAP1</text>
<text x="186.1" y="128.8" transform="rotate(-90 186.1 128.8)">GPIO1</text>
<text x="188.6" y="128.8" transform="rotate(-90 188.6 128.8)">DAISY_IN</text>
<text x="191.1" y="128.8" transform="rotate(-90 191.1 128.8)">VCAP2</text>
<text x="193.7" y="128.8" transform="rotate(-90 193.7 128.8)">/RESET</text>
<text x="79.3" y="134.4">C1</text>
<text x="79.5" y="136.7">24nF</text>
<text x="89.5" y="134.4">C2</text>
<text x="89.6" y="136.7">24nF</text>
<text x="99.6" y="134.4">C3</text>
<text x="99.8" y="136.7">24nF</text>
<text x="109.8" y="134.4">C4</text>
<text x="109.9" y="136.7">24nF</text>
<text x="120" y="134.4">C5</text>
<text x="120.1" y="136.7">24nF</text>
<text x="130.1" y="134.4">C6</text>
<text x="130.3" y="136.7">24nF</text>
<text x="140.3" y="134.4">C7</text>
<text x="140.4" y="136.7">24nF</text>
<text x="150.4" y="134.4">C8</text>
<text x="150.6" y="136.7">24nF</text>
<text x="181.9" y="135.6">33k</text>
<text x="43.3" y="140.5">SW10</text>
<text x="64.4" y="140.6">R11</text>
<text x="70.4" y="140.6">220k</text>
<text x="181.9" y="138.1">R12</text>
<text x="43.3" y="149.4">SW11</text>
<text x="154.3" y="154.7">C9</text>
<text x="173.2" y="155.3" transform="rotate(-90 173.2 155.3)">C13</text>
<text x="186.1" y="154.7">C16</text>
<text x="207.7" y="154.7">C19</text>
<text x="38.9" y="158.3">SW_SPDT</text>
<text x="154.3" y="157">1uF</text>
<text x="170.9" y="156.2" transform="rotate(-90 170.9 156.2)">10uF</text>
<text x="186.3" y="157">100uF</text>
<text x="207.6" y="157">1uF</text>
</g>
<g font-size="1.8">
<text x="97.8" y="20.3">AVDD</text>
<text x="20.3" y="26.7">VIN</text>
<text x="186.7" y="29.2">AVSS</text>
<text x="78.7" y="39.4">AVSS</text>
<text x="130.8" y="36.8">AVSS</text>
<text x="172.7" y="47">AVDD</text>
<text x="240" y="43.2">AVSS</text>
<text x="240" y="45.7">VCAP1</text>
<text x="104.1" y="49.5">DVDD</text>
<text x="240" y="53.3">DGND</text>
<text x="240" y="50.8">DRDY_3V3</text>
<text x="19" y="54.6">AVDD</text>
<text x="240" y="58.4">VREFP</text>
<text x="165.1" y="61">AVDD</text>
<text x="240" y="61">AVSS</text>
<text x="34.3" y="71.1">AVDD</text>
<text x="85.1" y="66">DGND</text>
<text x="154.9" y="71.1">AVSS</text>
<text x="171.4" y="68.6">AVSS</text>
<text x="190.5" y="69.8">AVDD</text>
<text x="134.6" y="74.9">AVDD</text>
<text x="251.5" y="72.4">MOSI_3V3</text>
<text x="251.5" y="74.9">MISO_3V3</text>
<text x="251.5" y="77.5">SCLK_3V3</text>
<text x="204.5" y="82.5">DGND</text>
<text x="251.5" y="80">CS_3V3</text>
<text x="217.2" y="87.6">DVDD</text>
<text x="251.5" y="85.1">START_3V3</text>
<text x="251.5" y="87.6">DRDY_3V3</text>
<text x="204.5" y="95.2">DRDY_3V3</text>
<text x="204.5" y="90.2">AVSS</text>
<text x="251.5" y="90.2">PWDN_3V3</text>
<text x="251.5" y="92.7">RESET_3V3</text>
<text x="204.5" y="100.3">MISO_3V3</text>
<text x="204.5" y="107.9">SCLK_3V3</text>
<text x="233.7" y="105.4">DGND</text>
<text x="204.5" y="110.5">CS_3V3</text>
<text x="223.5" y="109.2">DVDD</text>
<text x="252.7" y="111.8">VIN</text>
<text x="204.5" y="118.1">MOSI_3V3</text>
<text x="204.5" y="115.6">START_3V3</text>
<text x="252.7" y="114.3">AVSS</text>
<text x="252.7" y="116.8">DGND</text>
<text x="252.7" y="119.4">DVDD</text>
<text x="204.5" y="120.6">DGND</text>
<text x="195.6" y="138.4">RESET_3V3</text>
<text x="167.6" y="144.8">VREFP</text>
<text x="182.9" y="148.6">VCAP1</text>
<text x="190.5" y="144.8">DGND</text>
<text x="168.9" y="161.3">AVSS</text>
<text x="181.6" y="175.3">PWDN_3V3</text>
</g>
<g font-size="1.8" fill="#0000c2">
<text x="94" y="35.6">Typical AVDD Rail</text>
<text x="94" y="37.5">supply current 7.14mA.</text>
<text x="94" y="39.4">Imax = 300mA</text>
<text x="139.7" y="36.2">PWR</text>
<text x="139.7" y="38.1">(Blue)</text>
<text x="116.8" y="47">Typical DVDD rail</text>
<text x="116.8" y="48.9">supply current 0.5mA.</text>
<text x="116.8" y="50.8">VReg Imax = 100mA</text>
<text x="162.6" y="50.8">Right Leg Drive</text>
<text x="162.6" y="52.7">Bias not used</text>
<text x="162.6" y="54.6">under instruction</text>
<text x="162.6" y="56.5">from Psychology</text>
<text x="162.6" y="58.4">Department</text>
<text x="49.5" y="71.7">Jump unused</text>
<text x="49.5" y="73.7">analog inputs</text>
<text x="49.5" y="75.6">directly to</text>
<text x="49.5" y="77.5">AVDD</text>
<text x="229.9" y="111.8">Pull-up CS</text>
<text x="229.9" y="113.7">to VDD for</text>
<text x="229.9" y="115.6">ICP</text>
<text x="201.9" y="125.7">All GPIO Pins pulled to GND, unused</text>
<text x="210.8" y="138.4">Pulled Up By Level Shifter</text>
<text x="77.5" y="146">Referred Montage: All electrodes will be referenced to reference electrode.</text>
<text x="77.5" y="147.9">Negative electrode inputs are unused, set to mid-supply.</text>
<text x="77.5" y="149.9">MAKE SURE CORRECT REGISTERS ARE SET IN SOFTWARE!</text>
<text x="77.5" y="163.2">RC LPF: f_c = 1 / (2*pi*R*C)</text>
<text x="77.5" y="165.1">R = 220kOhms</text>
<text x="77.5" y="167">https://pdfs.semanticscholar.org/05b6/6348fc1a11726d76eb08ddddabfc4cd36f6.pdf</text>
<text x="166.4" y="163.2">Using internal 4.5V Reference,</text>
<text x="166.4" y="165.1">so short VREFN to AVSS</text>
<text x="77.5" y="170.8">Lowest Sampling Frequency = 250sps, therefore Nyquist Frequency at 125Hz,</text>
<text x="77.5" y="172.7">but this is still very high for EEG. Will LPF at 30Hz</text>
<text x="77.5" y="176.5">30 = 1/ (2 * pi * 220k * C)</text>
<text x="77.5" y="178.4">C = 1/ (2 * pi * 220k*30)</text>
<text x="77.5" y="180.3">C = 24.11nF, approx 24nF --&gt; f_c = 30.14Hz</text>
</g>
<g font-size="1.8" fill="#848400">
<text x="268.2" y="73.3">MOSI</text>
<text x="268.2" y="75.8">MISO</text>
<text x="268.2" y="78.4">SCLK</text>
<text x="268.2" y="80.9">CS</text>
<text x="268.2" y="86">START</text>
<text x="268.2" y="88.5">DRDY</text>
<text x="268.2" y="91.1">PWDN</text>
<text x="268.2" y="93.6">RESET</text>
<text x="269.5" y="112.6">VIN</text>
<text x="269.5" y="115.2">AVSS</text>
<text x="269.5" y="117.7">DGND</text>
<text x="269.5" y="120.3">3V3</text>
</g>
<g font-size="1.4" fill="#0000c2">
<text x="114.3" y="15.6">5V Supply driving 3.3V LED, so</text>
<text x="114.3" y="17.1">1.7V drop across resistor.</text>
<text x="114.3" y="18.6">I = 20mA. R = V/I = 1.7 / 20m</text>
<text x="114.3" y="20.1">= 85 Ohms. Round to higher</text>
<text x="114.3" y="21.6">standard value, 100 Ohms</text>
</g>
</svg>
